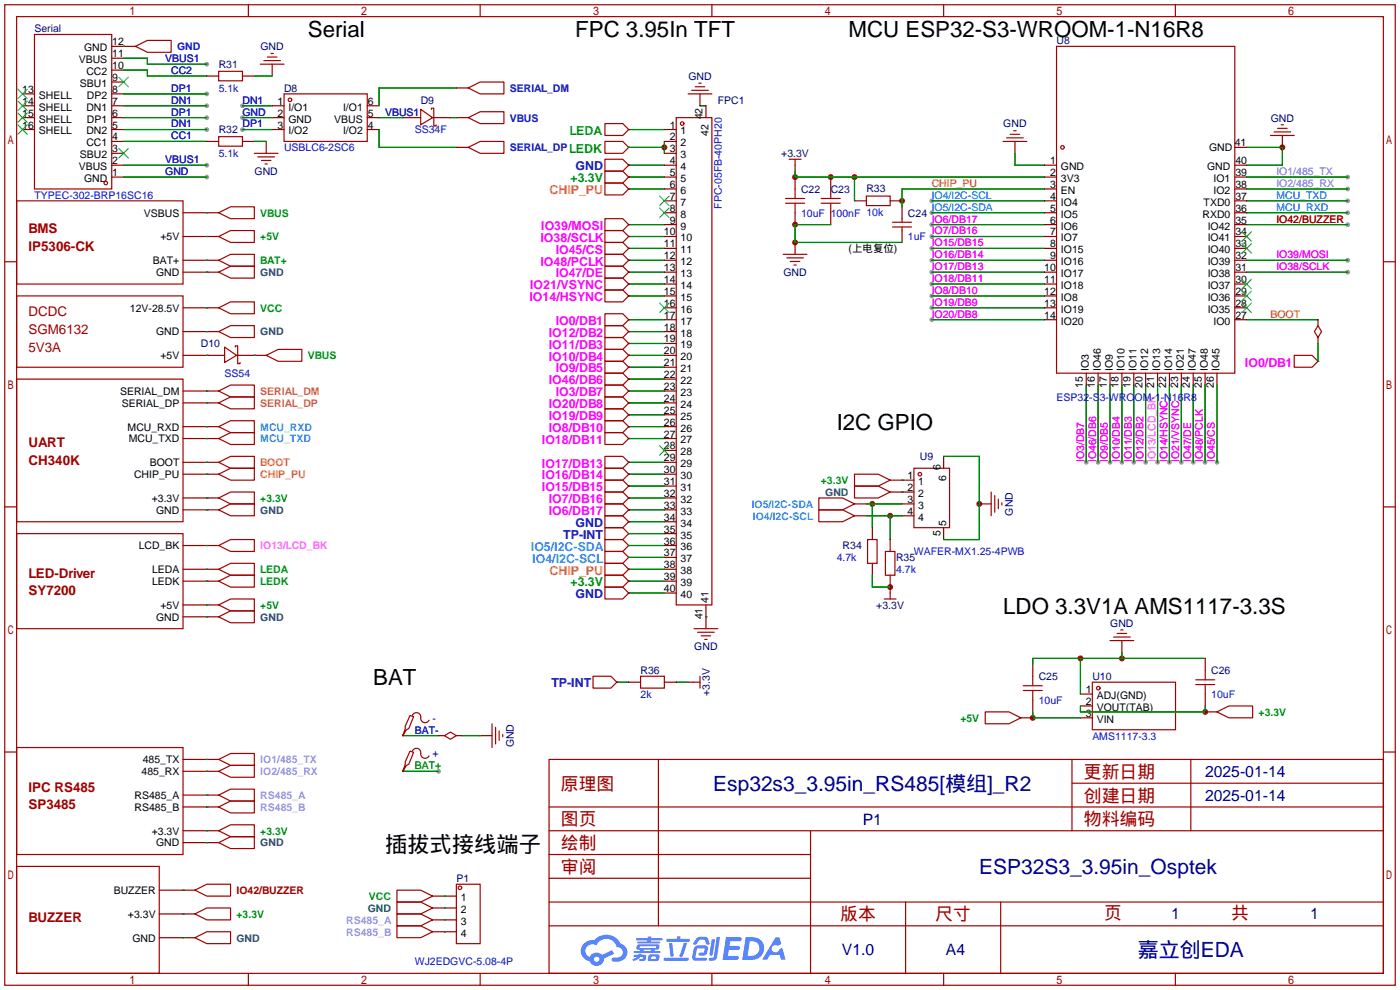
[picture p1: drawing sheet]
<svg xmlns="http://www.w3.org/2000/svg" width="299mm" height="212mm" viewBox="0 0 299 212" stroke-linecap="round" stroke-linejoin="round" font-family="sans-serif">
<g fill="#999">
<circle cx="93.7" cy="164.8" r=".51"/>
<circle cx="199.1" cy="53.1" r=".51"/>
<circle cx="199.1" cy="55.6" r=".51"/>
<circle cx="199.1" cy="63.2" r=".51"/>
<circle cx="199.1" cy="42.9" r=".51"/>
<circle cx="199.1" cy="45.5" r=".51"/>
<circle cx="199.1" cy="48" r=".51"/>
<circle cx="199.1" cy="50.5" r=".51"/>
<circle cx="199.1" cy="60.7" r=".51"/>
<circle cx="199.1" cy="58.2" r=".51"/>
<circle cx="199.1" cy="68.3" r=".51"/>
<circle cx="199.1" cy="65.8" r=".51"/>
<circle cx="252.5" cy="98.8" r=".51"/>
<circle cx="255" cy="98.8" r=".51"/>
<circle cx="257.6" cy="98.8" r=".51"/>
<circle cx="260.1" cy="98.8" r=".51"/>
<circle cx="239.8" cy="98.8" r=".51"/>
<circle cx="247.4" cy="98.8" r=".51"/>
<circle cx="249.9" cy="98.8" r=".51"/>
<circle cx="244.9" cy="98.8" r=".51"/>
<circle cx="242.3" cy="98.8" r=".51"/>
<circle cx="232.2" cy="98.8" r=".51"/>
<circle cx="234.7" cy="98.8" r=".51"/>
<circle cx="237.2" cy="98.8" r=".51"/>
<circle cx="288" cy="58.2" r=".51"/>
<circle cx="288" cy="55.6" r=".51"/>
<circle cx="288" cy="42.9" r=".51"/>
<circle cx="288" cy="45.5" r=".51"/>
<circle cx="288" cy="48" r=".51"/>
<circle cx="288" cy="37.8" r=".51"/>
<circle cx="288" cy="40.4" r=".51"/>
<circle cx="44.2" cy="13.7" r=".51"/>
<circle cx="44.2" cy="20.1" r=".51"/>
<circle cx="44.2" cy="22.6" r=".51"/>
<circle cx="44.2" cy="25.1" r=".51"/>
<circle cx="44.2" cy="27.7" r=".51"/>
<circle cx="44.2" cy="35.3" r=".51"/>
<circle cx="44.2" cy="37.8" r=".51"/>
<circle cx="51.8" cy="22.6" r=".51"/>
<circle cx="51.8" cy="27.7" r=".51"/>
<circle cx="51.8" cy="25.1" r=".51"/>
</g>
<g fill="none" stroke="#a10000" stroke-width=".25">
<path d="M1 1h297.2v209.6h-297.2zM3.6 3.6h292.1v204.4h-292.1zM53.1 1v2.6M102.6 1v2.6M152.1 1v2.6M201.7 1v2.6M251.2 1v2.6M1 55.9h2.6M295.7 55.9h2.5M1 108.3h2.6M295.7 108.3h2.5M1 160.7h2.6"/>
<path d="M117.3 162.3h178.4v45.7h-178.4zM117.3 177.5h178.4M117.3 172.5h178.4M140.7 162.3v35.6M173.2 177.5v30.5M229.1 162.3v15.2M229.1 167.4h66.6M254.5 162.3v15.2M295.7 160.7h2.5M117.3 182.6h55.9M117.3 197.9h178.4M117.3 192.8h178.4"/>
<path d="M117.3 187.7h55.9M193.5 192.8v15.2M213.9 192.8v15.2M53.1 208v2.6M102.6 208v2.6M152.1 208v2.6M201.7 208v2.6M251.2 208v2.6"/>
</g>
<g fill="#5487ff">
<path d="M155.2 200.3h2.6a.48 .48 0 0 1 .7 .4 .48 .48 0 0 1-.6 .4h-1.8l-.2 1.1h1.9a.43 .43 0 0 1 .4 .4 .43 .43 0 0 1-.5 .4h-1.9l-.2 1.3h1.7a.45 .45 0 0 1 .5 .2 .45 .45 0 0 1-.1 .6h-3.3z"/>
<path d="M165.7 200.3h.9l.4 1.5-.8 .3a.84 .84 0 0 0-1.2 .3 .84 .84 0 0 0 .4 1.1 .84 .84 0 0 0 1.1-.4l.1-.2 .6-.3 .7 2.5h-1l-.2-1h-2.1l-.6 1h-1.1z"/>
<path d="M152.1 200.8h.7l-.5 3.1a.36 .36 0 0 1-.3 .3 .36 .36 0 0 1-.4-.3z"/>
<path d="M153.2 200.2h.7l-.6 4.3a1.13 1.13 0 0 1-1.8 .6l.2-.4h.7l.2-.2z"/>
<path d="M148.9 200.6l.6-.4h1a.77 .77 0 0 1 .9 .5l.3 1-.2 .2h-.5l-.3-.9-.2-.2-1 .1-.7 1-.6-.1-.1-.2z"/>
<path d="M148.4 202.4l.6-.3h1.7a.81 .81 0 0 1 .7 .5 .81 .81 0 0 1-.2 .8 .81 .81 0 0 1-.9 .8h-.7a.32 .32 0 0 1-.3-.3 .32 .32 0 0 1 .4-.3h.7l.2-.9-1.6 .1-.4 1.8 2.2 .1a.32 .32 0 0 1 .3 .4 .32 .32 0 0 1-.4 .2h-2.2l-.5-.3-.1-.5z"/>
<path d="M141.9 204.7h5a.33 .33 0 0 1 .3 .3 .33 .33 0 0 1-.3 .3h-4.9l-.2-.1z"/>
<path d="M146.1 201.5h.8l-.7 2a.98 .98 0 0 1-.7 1.1l-.3-.3z"/>
<path d="M143 201.6h.7l.3 2.5a.34 .34 0 0 1-.3 .4 .34 .34 0 0 1-.4-.3z"/>
<path d="M142.5 200.7h2.1l.3-.6h.6l-.1 .6h1.7a.32 .32 0 0 1 .4 .3 .32 .32 0 0 1-.4 .3h-4.5l-.2-.2z"/>
<path d="M135.5 204.1h.9l.1-.3h.6v.3h.8a.82 .82 0 0 1-.5 1.3h-.8v-.4l.7-.1 .1-.3a.68 .68 0 0 0-1 .4l-1.1 .4-.1-.4 .9-.5h-.7z"/>
<path d="M136 200.5h2.4l.1-.3h.7v.3h2.2l.2 .3-.2 .2h-2.3v.2h1.8l.2 .3-.2 .1h-4.5l-.1-.4h2l.1-.2h-2.3l-.1-.2z"/>
<path d="M159.4 200.3l-.8 4.9h1.7a2.5 2.5 0 0 0 3-2.5 2.5 2.5 0 0 0-3.1-2.4zM160.3 201.1a1.61 1.61 0 0 1 2 1.5 1.61 1.61 0 0 1-1.8 1.7h-.7z"/>
<path d="M136.2 202a.55 .55 0 0 0-.2 .8 .55 .55 0 0 0 .7 .2l.1 .3h-1.3v.3l5.4 .1 .3-.2-.2-.2h-1.2l.2-.3a.7 .7 0 0 0 .8-.3 .7 .7 0 0 0 0-.8l-4.2-.1zM136.8 202.3l3.3-.1 .1 .1-.2 .3h-3.2zM137.5 203h1.7l-.2 .3h-1.4z"/>
<path d="M138.6 204.2a1.05 1.05 0 0 0 0 1.2 2.91 2.91 0 0 0 2.2-.2 .98 .98 0 0 0 0-1.2h-1.6zM139.2 204.5l.9-.1 .1 .4-.2 .2-.8-.1z"/>
<path d="M124.9 201.6a2.23 2.23 0 0 0-.7 2.3 2.23 2.23 0 0 0 1.8 1.6 1.58 1.58 0 0 0 1.8 .9 1.58 1.58 0 0 0 1.3-1.5l2.2-1.1-.5-.7-2.1 1a1.65 1.65 0 0 0-2.7 .4 1.45 1.45 0 0 1-.8-1.9 1.45 1.45 0 0 1 2-.7l.3 .1a2.3 2.3 0 0 1 2.3-1.3 2.3 2.3 0 0 1 2 1.7 1.12 1.12 0 0 1 1.3 1 1.12 1.12 0 0 1-1.1 1.2h-.7a.45 .45 0 0 0-.6 .4 .45 .45 0 0 0 .5 .5 2.21 2.21 0 0 0 2.2-.5 2.21 2.21 0 0 0 .5-2.3 2.13 2.13 0 0 0-1.3-1.1 3.3 3.3 0 0 0-5.6-.7l-1.1 .1zM127 205a.57 .57 0 0 1 1.1 0 .57 .57 0 0 1-1.1 0z"/>
</g>
<path d="M44.2 50.5h.1M44.2 70.9h.1M86.1 157.2h7.6M98.8 157.2h3.8M86.1 164.8h7.6" fill="none" stroke="#008700" stroke-width=".25"/>
<path d="M39.1 50.5h7.6M39.1 45.5h5.1M39.1 55.6h5.1M39.1 58.2h5.1M39.1 65.8h5.1M39.1 70.9h7.6M39.1 75.9h5.1M93.7 157.2h1.3M97.5 157.2h1.3M102.6 157.2h2.6" fill="none" stroke="#870000" stroke-width=".25"/>
<path d="M3.6 42.9h35.5v17.8h-35.5zM46.7 50.5l2.6-1.2h5.1v2.5h-5.1zM3.6 63.2h35.5v15.3h-35.5zM46.7 70.9l2.6-1.3h5.1v2.5h-5.1zM95 157.2l1.3-.7 1.2 .7-1.2 .8zM105.2 154.7v5.1M105.9 155.4v3.6M106.7 156.2v2M107.4 157v.5" fill="none" stroke="#a10000" stroke-width=".25"/>
<g fill="#c00">
<circle cx="169.9" cy="51.8" r=".63"/>
<circle cx="169.9" cy="48" r=".63"/>
<circle cx="192.8" cy="42.9" r=".63"/>
<circle cx="169.9" cy="37.8" r=".63"/>
<circle cx="177.5" cy="37.8" r=".63"/>
<circle cx="182.6" cy="37.8" r=".63"/>
<circle cx="274.1" cy="31.5" r=".63"/>
<circle cx="142" cy="31.5" r=".63"/>
<circle cx="257.6" cy="152.1" r=".64"/>
<circle cx="230.9" cy="140.7" r=".64"/>
<circle cx="239.8" cy="140.7" r=".63"/>
<circle cx="220.7" cy="153.4" r=".63"/>
<circle cx="209.3" cy="107.7" r=".63"/>
<circle cx="186.4" cy="107.7" r=".63"/>
<circle cx="190.2" cy="110.2" r=".63"/>
<circle cx="190.2" cy="125.5" r=".63"/>
</g>
<g fill="none" stroke="#008700" stroke-width=".25">
<path d="M26.4 9.9h.1M26.4 12.4h5.1v1.3h12.7M26.4 15h5.1v1.3h12.7M54.4 16.3h3.8M97.5 18.8h-16.5v3.8M26.4 37.8h17.8M26.4 35.3h17.8M26.4 22.6h17.8M26.4 27.7h17.8M26.4 20.1h17.8M26.4 25.1h17.8M26.4 30.2h17.8"/>
<path d="M51.8 22.6h6.4M51.8 27.7h6.4M51.8 25.1h6.4M54.4 30.2h2.5M81 27.7v3.8h16.5M81 25.1h5.1M96.3 25.1h1.2M134.4 37.8h7.6M134.4 35.3h7.6M134.4 31.5h7.6M134.4 27.7h7.6M142 30.2v2.6"/>
<path d="M149.6 22.6h1.3M169.9 36.6v1.2h53.4M182.6 37.8v5.1M216.9 32.8v2.5h6.4M266.4 37.8h21.6M266.4 31.5h7.7v3.8h-7.7M44.2 55.6h.1M44.2 45.5h.1M44.2 58.2h.1M134.4 48h7.6M134.4 40.4h7.6M134.4 53.1h7.6"/>
<path d="M134.4 55.6h7.6M134.4 50.5h7.6M134.4 58.2h7.6M177.5 48h-7.6v3.8h22.9M199.1 48h24.2M199.1 53.1h24.2M199.1 55.6h24.2M199.1 42.9h24.2M199.1 45.5h24.2M199.1 50.5h24.2M199.1 58.2h24.2M223.3 40.4h-30.5v3.8"/>
<path d="M266.4 48h21.6M266.4 40.4h21.6M266.4 55.6h21.6M266.4 42.9h21.6M266.4 45.5h21.6M266.4 58.2h21.6M44.2 70.9h.1M44.2 65.8h.1M44.2 75.9h.1M54.4 75.9h.1M134.4 63.2h7.6M134.4 60.7h7.6"/>
<path d="M134.4 68.3h7.6M134.4 78.5h7.6M134.4 70.9h7.6M134.4 75.9h7.6M134.4 73.4h7.6M199.1 63.2h24.2M199.1 60.7h24.2M199.1 68.3h24.2M199.1 65.8h24.2M266.4 68.3h15.3M281.7 73.4v3.8M44.2 83.6h.1"/>
<path d="M44.2 86.1h.1M44.2 93.7h.1M44.2 91.2h.1M44.2 98.8h.1M134.4 88.6h7.6M134.4 86.1h7.6M134.4 93.7h7.6M134.4 91.2h7.6M134.4 98.8h7.6M134.4 83.6h7.6M134.4 81h7.6M201.7 97.5h7.6v17.8h-7.6"/>
<path d="M232.2 82.3v16.5M234.7 82.3v16.5M237.2 82.3v16.5M239.8 82.3v16.5M242.3 82.3v16.5M244.9 82.3v16.5M247.4 82.3v16.5M249.9 82.3v16.5M252.5 82.3v16.5M255 82.3v16.5M257.6 82.3v16.5M260.1 82.3v16.5"/>
<path d="M44.2 101.3h.1M44.2 106.4h.1M44.2 109h.1M44.2 116.6h.1M134.4 101.3h7.6M134.4 114h7.6M134.4 116.6h7.6M134.4 119.1h7.6M134.4 103.9h7.6M134.4 106.4h7.6M134.4 111.5h7.6M134.4 109h7.6"/>
<path d="M185.2 107.7h7.6M185.2 110.2h7.6M186.4 107.7v5.1M190.2 110.2v5.1M192.8 102.6h.1M192.8 105.2h.1M44.2 121.7h.1M44.2 124.2h.1M44.2 129.3h.1M44.2 131.8h.1M134.4 126.7h7.6M134.4 124.2h7.6"/>
<path d="M134.4 121.7h7.6M150.9 131.8h.1M186.4 122.9v2.6h3.8M239.8 139.4v1.3M131.8 145.8h2.6M144.5 145.8h2.6M220.7 152.1v1.3h10.2M230.9 150.9v1.2h26.7v-1.2M230.9 140.7v7.6M257.6 140.7h-36.9v1.3M44.2 164.8h.1M44.2 162.3h.1"/>
<path d="M44.2 172.5h.1M44.2 169.9h.1M44.2 177.5h.1M39.1 195.3h.1M39.1 190.2h.1M44.2 180.1h.1M95 191.5h.1M95 194.1h.1M95 199.1h.1M95 196.6h.1M39.1 200.4h.1"/>
</g>
<g fill="none" stroke="#870000" stroke-width=".25">
<path d="M23.9 9.9h5.1M23.9 12.4h2.5M23.9 15h2.5M23.9 17.5h2.5M44.2 16.3h2.5M51.8 16.3h2.6M58.2 13.7v2.6M97.5 18.8h2.6M4.8 27.7h2.6M4.8 25.1h2.6M4.8 22.6h2.6M4.8 20.1h2.6"/>
<path d="M23.9 27.7h2.5M23.9 30.2h2.5M23.9 32.8h2.5M23.9 35.3h2.5M23.9 37.8h2.5M23.9 25.1h2.5M23.9 22.6h2.5M23.9 20.1h2.5M44.2 30.2h2.5M51.8 30.2h2.6M56.9 30.2v2.6M58.2 27.7h2.5"/>
<path d="M58.2 25.1h2.5M58.2 22.6h2.5M78.5 27.7h2.5M78.5 25.1h2.5M78.5 22.6h2.5M86.1 25.1h3.8M92.5 25.1h3.8M97.5 25.1h2.6M97.5 31.5h2.6M134.4 31.5h.1M134.4 27.7h.1M134.4 37.8h.1"/>
<path d="M134.4 35.3h.1M142 27.7h2.5M142 30.2h2.5M142 32.8h2.5M142 35.3h2.5M142 37.8h2.5M149.6 20.1v2.5M150.9 22.6v2.5M169.9 35.3v1.3M169.9 37.8v2.6M177.5 37.8v2.6M216.9 30.2v2.6"/>
<path d="M223.3 35.3h2.5M223.3 37.8h2.5M263.9 35.3h2.5M263.9 37.8h2.5M263.9 31.5h2.5M274.1 29v2.5M44.2 55.6h2.5M44.2 45.5h2.5M44.2 58.2h2.5M134.4 50.5h.1M134.4 48h.1M134.4 40.4h.1"/>
<path d="M134.4 55.6h.1M134.4 58.2h.1M134.4 53.1h.1M142 55.6h2.5M142 45.5h2.5M142 58.2h2.5M142 42.9h2.5M142 40.4h2.5M142 48h2.5M142 50.5h2.5M142 53.1h2.5M169.9 45.5v2.5"/>
<path d="M169.9 51.8v2.6M177.5 45.5v2.5M182.6 42.9h2.6M190.2 42.9h2.6M192.8 44.2v2.5M192.8 49.3v2.5M223.3 55.6h2.5M223.3 45.5h2.5M223.3 58.2h2.5M223.3 42.9h2.5M223.3 40.4h2.5M223.3 48h2.5"/>
<path d="M223.3 50.5h2.5M223.3 53.1h2.5M263.9 55.6h2.5M263.9 45.5h2.5M263.9 58.2h2.5M263.9 42.9h2.5M263.9 40.4h2.5M263.9 48h2.5M263.9 50.5h2.5M263.9 53.1h2.5M44.2 75.9h3.8M44.2 65.8h2.5"/>
<path d="M50.5 75.9h6.4M134.4 68.3h.1M134.4 73.4h.1M134.4 63.2h.1M134.4 78.5h.1M134.4 60.7h.1M134.4 70.9h.1M134.4 75.9h.1M142 75.9h2.5M142 65.8h2.5M142 60.7h2.5M142 63.2h2.5"/>
<path d="M142 68.3h2.5M142 70.9h2.5M142 73.4h2.5M142 78.5h2.5M223.3 65.8h2.5M223.3 60.7h2.5M223.3 63.2h2.5M223.3 68.3h2.5M232.2 79.8v2.5M234.7 79.8v2.5M237.2 79.8v2.5M239.8 79.8v2.5"/>
<path d="M242.3 79.8v2.5M244.9 79.8v2.5M247.4 79.8v2.5M249.9 79.8v2.5M252.5 79.8v2.5M255 79.8v2.5M257.6 79.8v2.5M260.1 79.8v2.5M263.9 65.8h2.5M263.9 60.7h2.5M263.9 63.2h2.5M263.9 68.3h2.5"/>
<path d="M281.7 77.2h.1M281.7 68.3v1.3M281.7 72.1v1.3M39.1 98.8h7.6M39.1 93.7h7.6M39.1 91.2h7.6M39.1 86.1h7.6M39.1 83.6h7.6M134.4 98.8h.1M134.4 93.7h.1M134.4 91.2h.1M134.4 88.6h.1"/>
<path d="M134.4 83.6h.1M134.4 81h.1M134.4 86.1h.1M142 98.8h2.5M142 93.7h2.5M142 91.2h2.5M142 86.1h2.5M142 83.6h2.5M142 81h2.5M142 88.6h2.5M142 96.3h2.5M201.7 97.5v2.6"/>
<path d="M39.1 101.3h7.6M39.1 106.4h7.6M39.1 109h7.6M39.1 116.6h7.6M134.4 119.1h.1M134.4 116.6h.1M134.4 114h.1M134.4 111.5h.1M134.4 109h.1M134.4 106.4h.1M134.4 103.9h.1M134.4 101.3h.1"/>
<path d="M142 101.3h2.5M142 106.4h2.5M142 109h2.5M142 116.6h2.5M142 103.9h2.5M142 111.5h2.5M142 114h2.5M142 119.1h2.5M182.6 107.7h2.6M182.6 110.2h2.6M186.4 112.8v2.5M190.2 102.6h5.1"/>
<path d="M190.2 105.2h5.1M190.2 115.3v2.6M192.8 107.7h2.5M192.8 110.2h2.5M201.7 112.8v2.5M209.3 107.7h2.5M39.1 129.3h7.6M39.1 124.2h7.6M39.1 121.7h7.6M39.1 131.8h7.6M134.4 121.7h.1M134.4 126.7h.1"/>
<path d="M134.4 124.2h.1M142 124.2h2.5M142 121.7h2.5M142 126.7h2.5M150.9 129.3v5.1M186.4 120.4v2.5M190.2 122.9v3.8M239.8 136.9v2.5M86.1 157v.2M131.8 145.8h.1M134.4 145.8h2.5M142 145.8h2.5"/>
<path d="M147.1 145.8h1.2M218.2 153.4h2.5M220.7 142v2.5M220.7 149.6v2.5M230.9 148.3h2.6M230.9 150.9h2.6M230.9 153.4h2.6M257.6 152.1h2.5M257.6 140.7v2.6M257.6 148.3v2.6M39.1 177.5h7.6M39.1 164.8h7.6"/>
<path d="M39.1 162.3h7.6M39.1 172.5h7.6M39.1 169.9h7.6M86.1 164.6v.2M34 190.2h7.7M34 195.3h7.7M39.1 180.1h7.6M92.5 191.5h5M92.5 194.1h5M92.5 199.1h5M92.5 196.6h5M34 200.4h7.7"/>
</g>
<g fill="none" stroke="#a10000" stroke-width=".25">
<path d="M7.4 7.4h16.5v33h-16.5zM29 9.9l2.5-1.3h5.1v2.6h-5.1zM46.7 15.2h5.1v2.1h-5.1zM55.6 13.7h5.1M56.4 13h3.5M57.1 12.2h2.1M57.9 11.4h.5M100.1 18.8l2.5-1.3h5.1v2.6h-5.1zM147.8 19.3h3.6M148.6 18.5h2M149.4 17.8h.5M225.8 9.9h38.1v69.9h-38.1z"/>
<path d="M46.7 29.2h5.1v2h-5.1zM54.4 32.8h5M55.1 33.5h3.6M55.9 34.3h2M56.6 35.1h.5M60.7 20.1h17.8v10.1h-17.8zM89.9 23.4l2.6 1.7-2.6 1.6zM92.2 23.4v-.3h.5v3.8h.5v-.2M100.1 25.1l2.5-1.2h5.1v2.5h-5.1zM100.1 31.5l2.5-1.3h5.1v2.6h-5.1zM129.3 30.2h3.8l1.3 1.3-1.3 1.3h-3.8zM129.3 26.4h3.8l1.3 1.3-1.3 1.3h-3.8z"/>
<path d="M129.3 36.6h3.8l1.3 1.2-1.3 1.3h-3.8zM129.3 39.1h3.8l1.3 1.3-1.3 1.3h-3.8zM129.3 34h3.8l1.3 1.3-1.3 1.3h-3.8zM144.5 25.1h7.6v104.2h-7.6zM147.1 20.1h5M168.7 34h2.5M169.9 34v1.3M214.4 30.2h5.1M215.1 29.5h3.6M215.9 28.7h2M216.7 27.9h.5M271.5 29h5.1"/>
<path d="M272.3 28.2h3.5M273 27.4h2.1M273.8 26.7h.5M46.7 55.6l2.6-1.2h5.1v2.5h-5.1zM46.7 45.5l2.6-1.3h5.1v2.5h-5.1zM46.7 58.2l2.6-1.3h5.1v2.5h-5.1zM129.3 49.3h3.8l1.3 1.2-1.3 1.3h-3.8zM129.3 46.7h3.8l1.3 1.3-1.3 1.3h-3.8zM129.3 59.4h3.8l1.3 1.3-1.3 1.3h-3.8zM129.3 54.4h3.8l1.3 1.2-1.3 1.3h-3.8zM129.3 56.9h3.8l1.3 1.3-1.3 1.2h-3.8zM129.3 51.8h3.8l1.3 1.3-1.3 1.3h-3.8z"/>
<path d="M167.4 54.4h5.1M167.9 43.4h4.1M167.9 42.4h4.1M168.1 55.1h3.6M168.9 55.9h2M169.7 56.6h.5M169.9 40.4v2M169.9 43.4v2.1M175.5 43.4h4.1M175.5 42.4h4.1M177.5 40.4v2M177.5 43.4v2.1"/>
<path d="M185.2 41.9h5v2h-5zM190.8 48.5h4M190.8 47.5h4M192.8 46.7v.8M192.8 48.5v.8M46.7 65.8l2.6-1.3h5.1v2.6h-5.1zM48 74.2l2.5 1.7-2.5 1.6zM50.3 74.2v-.3h.5v3.8h.5v-.2M56.9 75.9l2.5-1.2h5.1v2.5h-5.1zM129.3 67.1h3.8l1.3 1.2-1.3 1.3h-3.8zM129.3 72.1h3.8l1.3 1.3-1.3 1.3h-3.8zM129.3 62h3.8l1.3 1.2-1.3 1.3h-3.8z"/>
<path d="M129.3 79.8h3.8l1.3 1.2-1.3 1.3h-3.8zM129.3 77.2h3.8l1.3 1.3-1.3 1.3h-3.8zM129.3 69.6h3.8l1.3 1.3-1.3 1.2h-3.8zM129.3 74.7h3.8l1.3 1.2-1.3 1.3h-3.8zM276.6 75.9h3.8l1.3 1.3-1.3 1.3h-3.8zM281.7 69.6l.7 1.3-.7 1.2-.8-1.2zM3.6 81h35.5v30.5h-35.5zM46.7 83.6l2.6-1.3h5.1v2.5h-5.1zM46.7 86.1l2.6-1.3h5.1v2.6h-5.1zM46.7 91.2l2.6-1.3h5.1v2.6h-5.1zM46.7 93.7l2.6-1.2h5.1v2.5h-5.1zM46.7 98.8l2.6-1.3h5.1v2.6h-5.1z"/>
<path d="M129.3 97.5h3.8l1.3 1.3-1.3 1.3h-3.8zM129.3 92.5h3.8l1.3 1.2-1.3 1.3h-3.8zM129.3 89.9h3.8l1.3 1.3-1.3 1.3h-3.8zM129.3 87.4h3.8l1.3 1.2-1.3 1.3h-3.8zM129.3 82.3h3.8l1.3 1.3-1.3 1.2h-3.8zM129.3 84.8h3.8l1.3 1.3-1.3 1.3h-3.8zM3.6 114h35.5v20.4h-35.5zM46.7 101.3l2.6-1.2h5.1v2.5h-5.1zM46.7 106.4l2.6-1.2h5.1v2.5h-5.1zM46.7 109l2.6-1.3h5.1v2.5h-5.1zM46.7 116.6l2.6-1.3h5.1v2.6h-5.1zM129.3 117.9h3.8l1.3 1.2-1.3 1.3h-3.8z"/>
<path d="M129.3 115.3h3.8l1.3 1.3-1.3 1.3h-3.8zM129.3 112.8h3.8l1.3 1.2-1.3 1.3h-3.8zM129.3 110.2h3.8l1.3 1.3-1.3 1.3h-3.8zM129.3 107.7h3.8l1.3 1.3-1.3 1.2h-3.8zM129.3 105.2h3.8l1.3 1.2-1.3 1.3h-3.8zM129.3 102.6h3.8l1.3 1.3-1.3 1.3h-3.8zM129.3 100.1h3.8l1.3 1.2-1.3 1.3h-3.8zM175 106.4h5.1l2.5 1.3-2.5 1.3h-5.1zM175 109h5.1l2.5 1.2-2.5 1.3h-5.1zM182.6 101.3h5.1l2.5 1.3-2.5 1.3h-5.1zM182.6 103.9h5.1l2.5 1.3-2.5 1.2h-5.1zM185.4 115.3h2.1v5.1h-2.1z"/>
<path d="M189.2 117.9h2.1v5h-2.1zM195.3 100.1h7.6v12.7h-7.6zM211.8 105.2v5M212.6 105.9v3.6M213.4 106.7v2M214.1 107.4v.5M46.7 121.7l2.6-1.3h5.1v2.5h-5.1zM46.7 124.2l2.6-1.3h5.1v2.6h-5.1zM46.7 129.3l2.6-1.3h5.1v2.6h-5.1zM46.7 131.8l2.6-1.2h5.1v2.5h-5.1zM129.3 120.4h3.8l1.3 1.3-1.3 1.2h-3.8zM129.3 125.5h3.8l1.3 1.2-1.3 1.3h-3.8z"/>
<path d="M129.3 122.9h3.8l1.3 1.3-1.3 1.3h-3.8zM148.3 134.4h5.1M149.1 135.1h3.6M149.9 135.9h2M150.6 136.7h.5M189 128h2.5M190.2 126.7v1.3M237.2 136.9h5.1M238 136.1h3.6M238.8 135.4h2M239.5 134.6h.5M3.6 159.8h35.5v22.8h-35.5z"/>
<path d="M87.6 152.9l.8 .3-1 2.5-.5 .3-.8 1.2 .5-1.5v-.5zM88.1 152.9a.93 .93 0 0 1 1.2-.6 .93 .93 0 0 1 .6 1.1 .94 .94 0 0 0 .7 1 .94 .94 0 0 0 1.1-.5M126.7 144.5h3.9l1.2 1.3-1.2 1.3h-3.9zM136.9 144.5h5.1v2.6h-5.1zM148.3 145.8h1.3M149.6 144.5v2.6M210.6 152.1h5l2.6 1.3-2.6 1.3h-5zM218.7 147.6h4.1M218.7 146.6h4.1M220.7 144.5v2.1M220.7 147.6v2M233.5 145.8h17.7v10.2h-17.7z"/>
<path d="M255.6 146.3h4M255.6 145.3h4M257.6 143.3v2M257.6 146.3v2M260.1 152.1l2.5-1.2h5.1v2.5h-5.1zM46.7 164.8l2.6-1.2h5.1v2.5h-5.1zM46.7 162.3l2.6-1.3h5.1v2.6h-5.1zM46.7 172.5l2.6-1.3h5.1v2.5h-5.1zM46.7 169.9l2.6-1.2h5.1v2.5h-5.1zM46.7 177.5l2.6-1.2h5.1v2.5h-5.1zM87.6 160.5l.8 .3-1 2.5-.5 .3-.8 1.2 .5-1.5v-.5zM88.1 160.5a.93 .93 0 0 1 1.2-.5 .93 .93 0 0 1 .6 1 .94 .94 0 0 0 .7 1 .94 .94 0 0 0 1.1-.5"/>
<path d="M3.6 185.2h30.4v22.8h-30.4zM41.7 195.3l2.5-1.2h5.1v2.5h-5.1zM41.7 190.2l2.5-1.2h5.1v2.5h-5.1zM46.7 180.1l2.6-1.3h5.1v2.6h-5.1zM84.8 190.2h5.1l2.6 1.3-2.6 1.3h-5.1zM84.8 192.8h5.1l2.6 1.3-2.6 1.2h-5.1zM84.8 197.9h5.1l2.6 1.2-2.6 1.3h-5.1zM84.8 195.3h5.1l2.6 1.3-2.6 1.3h-5.1zM97.5 189h5.1v12.7h-5.1zM41.7 200.4l2.5-1.3h5.1v2.6h-5.1z"/>
<circle cx="22.6" cy="39.1" r=".38"/>
<circle cx="62" cy="21.3" r=".38"/>
<circle cx="145.8" cy="26.4" r=".38"/>
<circle cx="227.1" cy="31.5" r=".38"/>
<circle cx="196.6" cy="101.3" r=".38"/>
<circle cx="234.7" cy="147.1" r=".38"/>
<circle cx="98.3" cy="189.7" r=".38"/>
</g>
<g fill="none" stroke="#3c3" stroke-width=".25">
<path d="M3.8 19.1l2 2M5.8 19.1l-2 2M25.4 16.5l2 2M27.4 16.5l-2 2M3.8 26.7l2 2M3.8 24.1l2 2.1M3.8 21.6l2 2M5.8 26.7l-2 2M5.8 24.1l-2 2.1M5.8 21.6l-2 2M25.4 31.8l2 2M27.4 31.8l-2 2"/>
<path d="M141 41.9l2 2M141 44.4l2 2.1M143 41.9l-2 2M143 44.4l-2 2.1M265.4 59.7l2.1 2M265.4 52.1l2.1 2M265.4 49.5l2.1 2.1M267.5 59.7l-2.1 2M267.5 52.1l-2.1 2M267.5 49.5l-2.1 2.1M141 64.8l2 2M143 64.8l-2 2"/>
<path d="M265.4 64.8l2.1 2M265.4 62.2l2.1 2.1M267.5 64.8l-2.1 2M267.5 62.2l-2.1 2.1M141 95.2l2 2.1M143 95.2l-2 2.1"/>
</g>
<g font-size="4.8">
<text x="65.8" y="8">Serial</text>
<text x="122.9" y="8">FPC 3.95In TFT</text>
<text x="181.4" y="8">MCU ESP32-S3-WROOM-1-N16R8</text>
<text x="178.8" y="91.8">I2C GPIO</text>
<text x="214.4" y="131.2">LDO 3.3V1A AMS1117-3.3S</text>
<text x="79.8" y="146.4">BAT</text>
<text x="82.3" y="182">插拔式接线端子</text>
</g>
<g font-size="4.5" fill="#000080">
<text x="152.4" y="169">Esp32s3_3.95in_RS485[模组]_R2</text>
<text x="209.3" y="186.8">ESP32S3_3.95in_Osptek</text>
<text x="243.2" y="204.6">嘉立创EDA</text>
</g>
<g font-size="3.8" fill="#a00000">
<text x="231.6" y="166.2">更新日期</text>
<text x="119.9" y="168.8">原理图</text>
<text x="231.6" y="171.3">创建日期</text>
<text x="119.9" y="176.4">图页</text>
<text x="231.6" y="176.4">物料编码</text>
<text x="119.9" y="181.5">绘制</text>
<text x="119.9" y="186.6">审阅</text>
<text x="179.6" y="196.7">版本</text>
<text x="199.9" y="196.7">尺寸</text>
<text x="236" y="196.5">页</text>
<text x="263.1" y="196.5">共</text>
</g>
<g font-size="3.4" fill="#000080">
<text x="257.6" y="166.1">2025-01-14</text>
<text x="257.6" y="171.2">2025-01-14</text>
<text x="184.4" y="176.2">P1</text>
<text x="250.3" y="196.3">1</text>
<text x="280" y="196.3">1</text>
<text x="179.9" y="204.2">V1.0</text>
<text x="202.2" y="204.2">A4</text>
</g>
<g font-size="2.9" fill="#a00000">
<text x="6.1" y="49.8">BMS</text>
<text x="6.1" y="53.6">IP5306-CK</text>
<text x="6.1" y="67.6">DCDC</text>
<text x="6.1" y="71.4">SGM6132</text>
<text x="6.1" y="75.2">5V3A</text>
<text x="6.1" y="95.5">UART</text>
<text x="6.1" y="99.3">CH340K</text>
<text x="6.1" y="123.4">LED-Driver</text>
<text x="6.1" y="127.3">SY7200</text>
<text x="6.1" y="169.2">IPC RS485</text>
<text x="6.1" y="173">SP3485</text>
<text x="6.1" y="197.1">BUZZER</text>
</g>
<g font-size="2.6" fill="#0c0">
<text x="121.7" y="28.8">LEDA</text>
<text x="121.6" y="32.6">LEDK</text>
<text x="121.9" y="39">+3.3V</text>
<text x="121.9" y="125.3">+3.3V</text>
</g>
<g font-size="2.6" fill="#f90">
<text x="117.4" y="41.5">CHIP_PU</text>
<text x="117.4" y="122.8">CHIP_PU</text>
</g>
<g font-size="2.6" fill="#00f">
<text x="123" y="36.4">GND</text>
<text x="123" y="112.6">GND</text>
<text x="120.4" y="115.2">TP-INT</text>
<text x="123" y="127.9">GND</text>
<text x="117.8" y="146.9">TP-INT</text>
</g>
<g font-size="2.6" fill="#f0f">
<text x="115.5" y="51.7">IO38/SCLK</text>
<text x="115.7" y="49.1">IO39/MOSI</text>
<text x="115.5" y="56.7">IO48/PCLK</text>
<text x="118.8" y="59.3">IO47/DE</text>
<text x="118.8" y="54.2">IO45/CS</text>
<text x="113.2" y="64.4">IO14/HSYNC</text>
<text x="113.3" y="61.8">IO21/VSYNC</text>
<text x="117.3" y="72">IO12/DB2</text>
<text x="118.8" y="69.4">IO0/DB1</text>
<text x="117.3" y="74.5">IO11/DB3</text>
<text x="117.3" y="77.1">IO10/DB4</text>
<text x="117.3" y="82.1">IO46/DB6</text>
<text x="118.8" y="79.6">IO9/DB5</text>
<text x="266.1" y="78.3">IO0/DB1</text>
<text x="117.3" y="89.8">IO19/DB9</text>
<text x="117.3" y="87.2">IO20/DB8</text>
<text x="118.8" y="84.7">IO3/DB7</text>
<text x="115.8" y="94.8">IO18/DB11</text>
<text x="117.3" y="92.3">IO8/DB10</text>
<text x="115.8" y="99.9">IO17/DB13</text>
<text x="115.8" y="105">IO15/DB15</text>
<text x="115.8" y="102.5">IO16/DB14</text>
<text x="117.3" y="107.5">IO7/DB16</text>
<text x="117.3" y="110.1">IO6/DB17</text>
</g>
<g font-size="2.6" fill="#0cf">
<text x="113.5" y="117.7">IO5/I2C-SDA</text>
<text x="113.8" y="120.2">IO4/I2C-SCL</text>
</g>
<g font-size="2.2" fill="#000080">
<text x="7.4" y="6.9">Serial</text>
<text x="55.7" y="10.7">GND</text>
<text x="225.8" y="9.5">U8</text>
<text x="46.7" y="14.5">R31</text>
<text x="147.1" y="17.1">GND</text>
<text x="60.7" y="19.6">D8</text>
<text x="89.9" y="22.2">D9</text>
<text x="153.4" y="22.2">FPC1</text>
<text x="46.7" y="28.5">R32</text>
<text x="214.4" y="27.2">GND</text>
<text x="271.6" y="26">GND</text>
<text x="167" y="33.6">+3.3V</text>
<text x="54.4" y="37.4">GND</text>
<text x="171.2" y="41.2">C22</text>
<text x="177.5" y="41.2">C23</text>
<text x="185.2" y="40.9">R33</text>
<text x="194.1" y="46.3">C24</text>
<text x="167.4" y="59">GND</text>
<text x="42.9" y="74.2">D10</text>
<text x="196.6" y="98.4">U9</text>
<text x="216.5" y="110.2" transform="rotate(-90 216.5 110.2)">GND</text>
<text x="180.1" y="117.4">R34</text>
<text x="191.5" y="119.9">R35</text>
<text x="187.3" y="130.1">+3.3V</text>
<text x="237.3" y="133.9">GND</text>
<text x="148.4" y="139">GND</text>
<text x="136.9" y="144.1">R36</text>
<text x="151.7" y="148.8" transform="rotate(-90 151.7 148.8)">+3.3V</text>
<text x="222" y="145.3">C25</text>
<text x="233.5" y="145.3">U10</text>
<text x="258.9" y="144.1">C26</text>
<text x="92.5" y="154.2">-</text>
<text x="92.5" y="161.9">+</text>
<text x="109.8" y="159.7" transform="rotate(-90 109.8 159.7)">GND</text>
<text x="97.5" y="188.5">P1</text>
</g>
<g font-size="2.2">
<text x="18" y="11">GND</text>
<text x="24" y="9.7">12</text>
<text x="16.8" y="13.5">VBUS</text>
<text x="18.5" y="16">CC2</text>
<text x="24" y="12.2">11</text>
<text x="24" y="14.8">10</text>
<text x="24" y="17.3">9</text>
<text x="4.7" y="22.4">14</text>
<text x="4.7" y="19.9">13</text>
<text x="8.3" y="23.7">SHELL</text>
<text x="8.3" y="21.1">SHELL</text>
<text x="17.1" y="18.6">SBU1</text>
<text x="18.5" y="23.7">DN1</text>
<text x="18.6" y="21.1">DP2</text>
<text x="24" y="19.9">8</text>
<text x="24" y="22.4">7</text>
<text x="59.3" y="22.4">1</text>
<text x="61.6" y="23.7">I/O1</text>
<text x="73.3" y="23.7">I/O1</text>
<text x="78.6" y="22.4">6</text>
<text x="4.7" y="27.5">16</text>
<text x="4.7" y="24.9">15</text>
<text x="8.3" y="28.7">SHELL</text>
<text x="8.3" y="26.2">SHELL</text>
<text x="18.5" y="28.7">DN2</text>
<text x="18.6" y="26.2">DP1</text>
<text x="24" y="24.9">6</text>
<text x="24" y="27.5">5</text>
<text x="59.3" y="24.9">2</text>
<text x="59.3" y="27.5">3</text>
<text x="61.6" y="26.2">GND</text>
<text x="61.6" y="28.7">I/O2</text>
<text x="71.4" y="26.2">VBUS</text>
<text x="73.3" y="28.7">I/O2</text>
<text x="78.6" y="27.5">4</text>
<text x="78.6" y="24.9">5</text>
<text x="143.2" y="27.5">1</text>
<text x="145.5" y="28.7">1</text>
<text x="150.2" y="25.5" transform="rotate(-90 150.2 25.5)">42</text>
<text x="151.4" y="29.1" transform="rotate(-90 151.4 29.1)">42</text>
<text x="17.1" y="33.8">SBU2</text>
<text x="18.5" y="31.3">CC1</text>
<text x="24" y="30">4</text>
<text x="24" y="32.6">3</text>
<text x="24" y="35.1">2</text>
<text x="143.2" y="30">2</text>
<text x="143.2" y="32.6">3</text>
<text x="143.2" y="35.1">4</text>
<text x="145.5" y="31.3">2</text>
<text x="145.5" y="33.8">3</text>
<text x="224.4" y="35.1">1</text>
<text x="258.4" y="32.3">GND</text>
<text x="263.9" y="31.3">41</text>
<text x="264" y="35.1">40</text>
<text x="16.8" y="36.4">VBUS</text>
<text x="18" y="38.9">GND</text>
<text x="24" y="37.6">1</text>
<text x="143.2" y="37.6">5</text>
<text x="143.2" y="40.2">6</text>
<text x="145.5" y="36.4">4</text>
<text x="145.5" y="38.9">5</text>
<text x="145.5" y="41.4">6</text>
<text x="224.4" y="37.6">2</text>
<text x="224.4" y="40.2">3</text>
<text x="226.7" y="36.4">GND</text>
<text x="226.7" y="38.9">3V3</text>
<text x="226.7" y="41.4">EN</text>
<text x="258" y="36.4">GND</text>
<text x="259.4" y="41.4">IO2</text>
<text x="259.4" y="38.9">IO1</text>
<text x="264" y="40.2">38</text>
<text x="264" y="37.6">39</text>
<text x="30.8" y="46.3">VSBUS</text>
<text x="143.2" y="42.7">7</text>
<text x="143.2" y="45.3">8</text>
<text x="143.2" y="47.8">9</text>
<text x="145.5" y="44">7</text>
<text x="145.5" y="46.5">8</text>
<text x="224.4" y="42.7">4</text>
<text x="224.4" y="45.3">5</text>
<text x="224.4" y="47.8">6</text>
<text x="226.7" y="44">IO4</text>
<text x="226.7" y="46.5">IO5</text>
<text x="257" y="46.5">RXD0</text>
<text x="257.2" y="44">TXD0</text>
<text x="264" y="47.8">35</text>
<text x="264" y="45.3">36</text>
<text x="264" y="42.7">37</text>
<text x="34.3" y="51.4">+5V</text>
<text x="141.9" y="50.3">10</text>
<text x="141.9" y="52.9">11</text>
<text x="145.5" y="49.1">9</text>
<text x="145.5" y="51.6">10</text>
<text x="181.4" y="53.9">(上电复位)</text>
<text x="224.4" y="50.3">7</text>
<text x="224.4" y="52.9">8</text>
<text x="226.7" y="49.1">IO6</text>
<text x="226.7" y="51.6">IO7</text>
<text x="258.1" y="51.6">IO41</text>
<text x="258.1" y="49.1">IO42</text>
<text x="264" y="52.9">33</text>
<text x="264" y="50.3">34</text>
<text x="32.7" y="56.4">BAT+</text>
<text x="33.4" y="59">GND</text>
<text x="141.9" y="55.4">12</text>
<text x="141.9" y="58">13</text>
<text x="145.5" y="54.1">11</text>
<text x="145.5" y="56.7">12</text>
<text x="145.5" y="59.2">13</text>
<text x="223.2" y="58">10</text>
<text x="224.4" y="55.4">9</text>
<text x="226.7" y="54.1">IO15</text>
<text x="226.7" y="56.7">IO16</text>
<text x="226.7" y="59.2">IO17</text>
<text x="258.1" y="59.2">IO38</text>
<text x="258.1" y="56.7">IO39</text>
<text x="258.1" y="54.1">IO40</text>
<text x="264" y="58">31</text>
<text x="264" y="55.4">32</text>
<text x="141.9" y="60.5">14</text>
<text x="141.9" y="63">15</text>
<text x="141.9" y="65.6">16</text>
<text x="145.5" y="61.8">14</text>
<text x="145.5" y="64.3">15</text>
<text x="223.2" y="60.5">11</text>
<text x="223.2" y="63">12</text>
<text x="223.2" y="65.6">13</text>
<text x="226.7" y="61.8">IO18</text>
<text x="226.7" y="64.3">IO8</text>
<text x="258.1" y="64.3">IO36</text>
<text x="258.1" y="61.8">IO37</text>
<text x="264" y="65.6">28</text>
<text x="264" y="63">29</text>
<text x="264" y="60.5">30</text>
<text x="27.8" y="66.6">12V-28.5V</text>
<text x="33.4" y="71.7">GND</text>
<text x="141.9" y="68.1">17</text>
<text x="141.9" y="70.7">18</text>
<text x="145.5" y="66.8">16</text>
<text x="145.5" y="69.4">17</text>
<text x="145.5" y="71.9">18</text>
<text x="223.2" y="68.1">14</text>
<text x="226.7" y="66.8">IO19</text>
<text x="226.7" y="69.4">IO20</text>
<text x="258.1" y="66.8">IO35</text>
<text x="259.4" y="69.4">IO0</text>
<text x="264" y="68.1">27</text>
<text x="34.3" y="76.8">+5V</text>
<text x="141.9" y="73.2">19</text>
<text x="141.9" y="75.7">20</text>
<text x="145.5" y="74.5">19</text>
<text x="145.5" y="77">20</text>
<text x="141.9" y="78.3">21</text>
<text x="141.9" y="80.8">22</text>
<text x="141.9" y="83.4">23</text>
<text x="145.5" y="79.5">21</text>
<text x="145.5" y="82.1">22</text>
<text x="231.5" y="82.9" transform="rotate(-90 231.5 82.9)">15</text>
<text x="232.7" y="79.3" transform="rotate(-90 232.7 79.3)">IO3</text>
<text x="234" y="82.9" transform="rotate(-90 234 82.9)">16</text>
<text x="235.3" y="79.3" transform="rotate(-90 235.3 79.3)">IO46</text>
<text x="236.5" y="82.9" transform="rotate(-90 236.5 82.9)">17</text>
<text x="237.8" y="79.3" transform="rotate(-90 237.8 79.3)">IO9</text>
<text x="239.1" y="82.9" transform="rotate(-90 239.1 82.9)">18</text>
<text x="240.3" y="79.3" transform="rotate(-90 240.3 79.3)">IO10</text>
<text x="241.6" y="82.9" transform="rotate(-90 241.6 82.9)">19</text>
<text x="242.9" y="79.3" transform="rotate(-90 242.9 79.3)">IO11</text>
<text x="244.2" y="82.9" transform="rotate(-90 244.2 82.9)">20</text>
<text x="245.4" y="79.3" transform="rotate(-90 245.4 79.3)">IO12</text>
<text x="246.7" y="82.9" transform="rotate(-90 246.7 82.9)">21</text>
<text x="248" y="79.3" transform="rotate(-90 248 79.3)">IO13</text>
<text x="249.2" y="82.9" transform="rotate(-90 249.2 82.9)">22</text>
<text x="250.5" y="79.3" transform="rotate(-90 250.5 79.3)">IO14</text>
<text x="251.8" y="82.9" transform="rotate(-90 251.8 82.9)">23</text>
<text x="253" y="79.3" transform="rotate(-90 253 79.3)">IO21</text>
<text x="254.3" y="82.9" transform="rotate(-90 254.3 82.9)">24</text>
<text x="255.6" y="79.3" transform="rotate(-90 255.6 79.3)">IO47</text>
<text x="256.9" y="82.9" transform="rotate(-90 256.9 82.9)">25</text>
<text x="258.1" y="79.3" transform="rotate(-90 258.1 79.3)">IO48</text>
<text x="259.4" y="82.9" transform="rotate(-90 259.4 82.9)">26</text>
<text x="260.7" y="79.3" transform="rotate(-90 260.7 79.3)">IO45</text>
<text x="25.7" y="84.4">SERIAL_DM</text>
<text x="26" y="86.9">SERIAL_DP</text>
<text x="141.9" y="85.9">24</text>
<text x="141.9" y="88.4">25</text>
<text x="145.5" y="84.6">23</text>
<text x="145.5" y="87.2">24</text>
<text x="145.5" y="89.7">25</text>
<text x="27.3" y="92">MCU_RXD</text>
<text x="27.5" y="94.5">MCU_TXD</text>
<text x="141.9" y="91">26</text>
<text x="141.9" y="93.5">27</text>
<text x="145.5" y="92.2">26</text>
<text x="145.5" y="94.8">27</text>
<text x="32" y="99.6">BOOT</text>
<text x="141.9" y="96.1">28</text>
<text x="141.9" y="98.6">29</text>
<text x="141.9" y="101.1">30</text>
<text x="145.5" y="97.3">28</text>
<text x="145.5" y="99.9">29</text>
<text x="201" y="100.4" transform="rotate(-90 201 100.4)">6</text>
<text x="28.6" y="102.2">CHIP_PU</text>
<text x="32.4" y="107.2">+3.3V</text>
<text x="141.9" y="103.7">31</text>
<text x="141.9" y="106.2">32</text>
<text x="145.5" y="102.4">30</text>
<text x="145.5" y="104.9">31</text>
<text x="145.5" y="107.5">32</text>
<text x="194" y="102.4">1</text>
<text x="194" y="104.9">2</text>
<text x="194" y="107.5">3</text>
<text x="196.3" y="103.7">1</text>
<text x="196.3" y="106.2">2</text>
<text x="202.2" y="102.8" transform="rotate(-90 202.2 102.8)">6</text>
<text x="33.4" y="109.8">GND</text>
<text x="141.9" y="108.8">33</text>
<text x="141.9" y="111.3">34</text>
<text x="141.9" y="113.8">35</text>
<text x="145.5" y="110">33</text>
<text x="145.5" y="112.6">34</text>
<text x="194" y="110">4</text>
<text x="196.3" y="108.8">3</text>
<text x="196.3" y="111.3">4</text>
<text x="202.2" y="112.3" transform="rotate(-90 202.2 112.3)">5</text>
<text x="29.6" y="117.4">LCD_BK</text>
<text x="141.9" y="116.4">36</text>
<text x="141.9" y="118.9">37</text>
<text x="145.5" y="115.1">35</text>
<text x="145.5" y="117.6">36</text>
<text x="201" y="114.6" transform="rotate(-90 201 114.6)">5</text>
<text x="32.5" y="125">LEDK</text>
<text x="32.5" y="122.5">LEDA</text>
<text x="141.9" y="121.5">38</text>
<text x="141.9" y="124">39</text>
<text x="145.5" y="120.2">37</text>
<text x="145.5" y="122.7">38</text>
<text x="145.5" y="125.3">39</text>
<text x="34.3" y="130.1">+5V</text>
<text x="141.9" y="126.5">40</text>
<text x="145.5" y="127.8">40</text>
<text x="151.4" y="128.8" transform="rotate(-90 151.4 128.8)">41</text>
<text x="33.4" y="132.6">GND</text>
<text x="150.2" y="132.4" transform="rotate(-90 150.2 132.4)">41</text>
<text x="232.1" y="148.1">1</text>
<text x="234.4" y="149.4">ADJ(GND)</text>
<text x="232.1" y="150.7">2</text>
<text x="232.1" y="153.2">3</text>
<text x="234.4" y="151.9">VOUT(TAB)</text>
<text x="234.4" y="154.5">VIN</text>
<text x="30.3" y="165.7">485_RX</text>
<text x="30.5" y="163.1">485_TX</text>
<text x="28.8" y="173.3">RS485_B</text>
<text x="28.8" y="170.7">RS485_A</text>
<text x="32.4" y="178.4">+3.3V</text>
<text x="33.4" y="180.9">GND</text>
<text x="24.3" y="191.1">BUZZER</text>
<text x="27.4" y="196.1">+3.3V</text>
<text x="98.5" y="192.6">1</text>
<text x="98.5" y="195.1">2</text>
<text x="98.5" y="197.7">3</text>
<text x="28.3" y="201.2">GND</text>
<text x="98.5" y="200.2">4</text>
</g>
<g font-size="2.2" fill="#00f">
<text x="37.8" y="10.7">GND</text>
<text x="35.3" y="13.3">VBUS1</text>
<text x="36.6" y="15.8">CC2</text>
<text x="36.6" y="19.6">DP1</text>
<text x="36.6" y="22.2">DN1</text>
<text x="46.7" y="19.6">5.1k</text>
<text x="51.8" y="22.2">DN1</text>
<text x="109" y="19.6">SERIAL_DM</text>
<text x="36.6" y="24.7">DP1</text>
<text x="36.6" y="27.2">DN1</text>
<text x="36.6" y="29.8">CC1</text>
<text x="51.8" y="27.2">DP1</text>
<text x="51.8" y="24.7">GND</text>
<text x="82.3" y="24.7">VBUS1</text>
<text x="88.6" y="28.5">SS34F</text>
<text x="109" y="26">VBUS</text>
<text x="35.3" y="34.9">VBUS1</text>
<text x="46.7" y="33.6">5.1k</text>
<text x="60.7" y="32.3">USBLC6-2SC6</text>
<text x="109" y="32.3">SERIAL_DP</text>
<text x="35.3" y="37.4">GND</text>
<text x="7.4" y="42.5">TYPEC-302-BRP16SC16</text>
<text x="154.2" y="44.6" transform="rotate(-90 154.2 44.6)">FPC-05FB-40PH20</text>
<text x="171.2" y="46.3">10uF</text>
<text x="177.5" y="46.3">100nF 10k</text>
<text x="194.1" y="51.4">1uF</text>
<text x="48" y="80.6">SS54</text>
<text x="225.8" y="85.7">ESP32-S3-WROOM-1-N16R8</text>
<text x="178.8" y="119.9">4.7k</text>
<text x="195.3" y="118.7">WAFER-MX1.25-4PWB</text>
<text x="191.5" y="122.5">4.7k</text>
<text x="136.9" y="149.2">2k</text>
<text x="258.9" y="149.2">10uF</text>
<text x="222" y="150.4">10uF</text>
<text x="88.6" y="156.8">BAT-</text>
<text x="233.5" y="158">AMS1117-3.3</text>
<text x="88.6" y="206.3">WJ2EDGVC-5.08-4P</text>
</g>
<g font-size="2.2" fill="#f90">
<text x="199.1" y="39.9">CHIP_PU</text>
<text x="271.5" y="67.9">BOOT</text>
<text x="55.6" y="99.6">BOOT</text>
<text x="55.6" y="102.2">CHIP_PU</text>
</g>
<g font-size="2.2" fill="#99f">
<text x="272.8" y="37.4">IO1/485_TX</text>
<text x="272.8" y="39.9">IO2/485_RX</text>
<text x="55.6" y="165.7">IO2/485_RX</text>
<text x="55.6" y="163.1">IO1/485_TX</text>
<text x="55.6" y="173.3">RS485_B</text>
<text x="55.6" y="170.7">RS485_A</text>
<text x="74" y="197.4">RS485_A</text>
<text x="74" y="200">RS485_B</text>
</g>
<g font-size="2.2" fill="#0c0">
<text x="55.6" y="46.3">VBUS</text>
<text x="55.6" y="51.4">+5V</text>
<text x="55.6" y="56.4">BAT+</text>
<text x="55.6" y="66.6">VCC</text>
<text x="65.8" y="76.8">VBUS</text>
<text x="55.6" y="107.2">+3.3V</text>
<text x="175.4" y="103.4">+3.3V</text>
<text x="55.6" y="122.5">LEDA</text>
<text x="55.6" y="125">LEDK</text>
<text x="55.6" y="130.1">+5V</text>
<text x="205.2" y="154.2">+5V</text>
<text x="269" y="153">+3.3V</text>
<text x="88.6" y="164.4">BAT+</text>
<text x="55.6" y="178.4">+3.3V</text>
<text x="50.5" y="196.1">+3.3V</text>
<text x="78.8" y="192.3">VCC</text>
</g>
<g font-size="2.2" fill="#0cf">
<text x="199.1" y="42.5">IO4/I2C-SCL</text>
<text x="199.1" y="45">IO5/I2C-SDA</text>
<text x="272.8" y="42.5">MCU_TXD</text>
<text x="272.8" y="45">MCU_RXD</text>
<text x="55.6" y="92">MCU_RXD</text>
<text x="55.6" y="94.5">MCU_TXD</text>
<text x="160.7" y="108.5">IO5/I2C-SDA</text>
<text x="160.9" y="111.1">IO4/I2C-SCL</text>
</g>
<g font-size="2.2" fill="#f0f">
<text x="199.1" y="47.6">IO6/DB17</text>
<text x="199.1" y="52.6">IO15/DB15</text>
<text x="199.1" y="50.1">IO7/DB16</text>
<text x="199.1" y="55.2">IO16/DB14</text>
<text x="199.1" y="57.7">IO17/DB13</text>
<text x="272.8" y="57.7">IO38/SCLK</text>
<text x="272.8" y="55.2">IO39/MOSI</text>
<text x="199.1" y="62.8">IO8/DB10</text>
<text x="199.1" y="60.3">IO18/DB11</text>
<text x="199.1" y="65.3">IO19/DB9</text>
<text x="199.1" y="67.9">IO20/DB8</text>
<text x="231.7" y="98.8" transform="rotate(-90 231.7 98.8)">IO3/DB7</text>
<text x="234.2" y="98.8" transform="rotate(-90 234.2 98.8)">IO46/DB6</text>
<text x="236.8" y="98.8" transform="rotate(-90 236.8 98.8)">IO9/DB5</text>
<text x="239.3" y="98.8" transform="rotate(-90 239.3 98.8)">IO10/DB4</text>
<text x="241.9" y="98.8" transform="rotate(-90 241.9 98.8)">IO11/DB3</text>
<text x="244.4" y="98.8" transform="rotate(-90 244.4 98.8)">IO12/DB2</text>
<text x="249.5" y="98.8" transform="rotate(-90 249.5 98.8)">IO14/HSYNC</text>
<text x="252" y="98.8" transform="rotate(-90 252 98.8)">IO21/VSYNC</text>
<text x="254.6" y="98.8" transform="rotate(-90 254.6 98.8)">IO47/DE</text>
<text x="257.1" y="98.8" transform="rotate(-90 257.1 98.8)">IO48/PCLK</text>
<text x="259.6" y="98.8" transform="rotate(-90 259.6 98.8)">IO45/CS</text>
</g>
<g font-size="2.2" fill="#900">
<text x="272.8" y="47.6">IO42/BUZZER</text>
<text x="50.5" y="191.1">IO42/BUZZER</text>
</g>
<g font-size="2.2" fill="#006464">
<text x="55.6" y="59">GND</text>
<text x="55.6" y="71.7">GND</text>
<text x="176.4" y="106">GND</text>
<text x="55.6" y="109.8">GND</text>
<text x="55.6" y="132.6">GND</text>
<text x="55.6" y="180.9">GND</text>
<text x="78.6" y="194.9">GND</text>
<text x="50.5" y="201.2">GND</text>
</g>
<g font-size="2.2" fill="#f63">
<text x="55.6" y="84.4">SERIAL_DM</text>
<text x="55.6" y="86.9">SERIAL_DP</text>
</g>
<g font-size="2.2" fill="#f6f">
<text x="246.9" y="98.8" transform="rotate(-90 246.9 98.8)">IO13/LCD_BK</text>
<text x="55.6" y="117.4">IO13/LCD_BK</text>
</g>
</svg>
